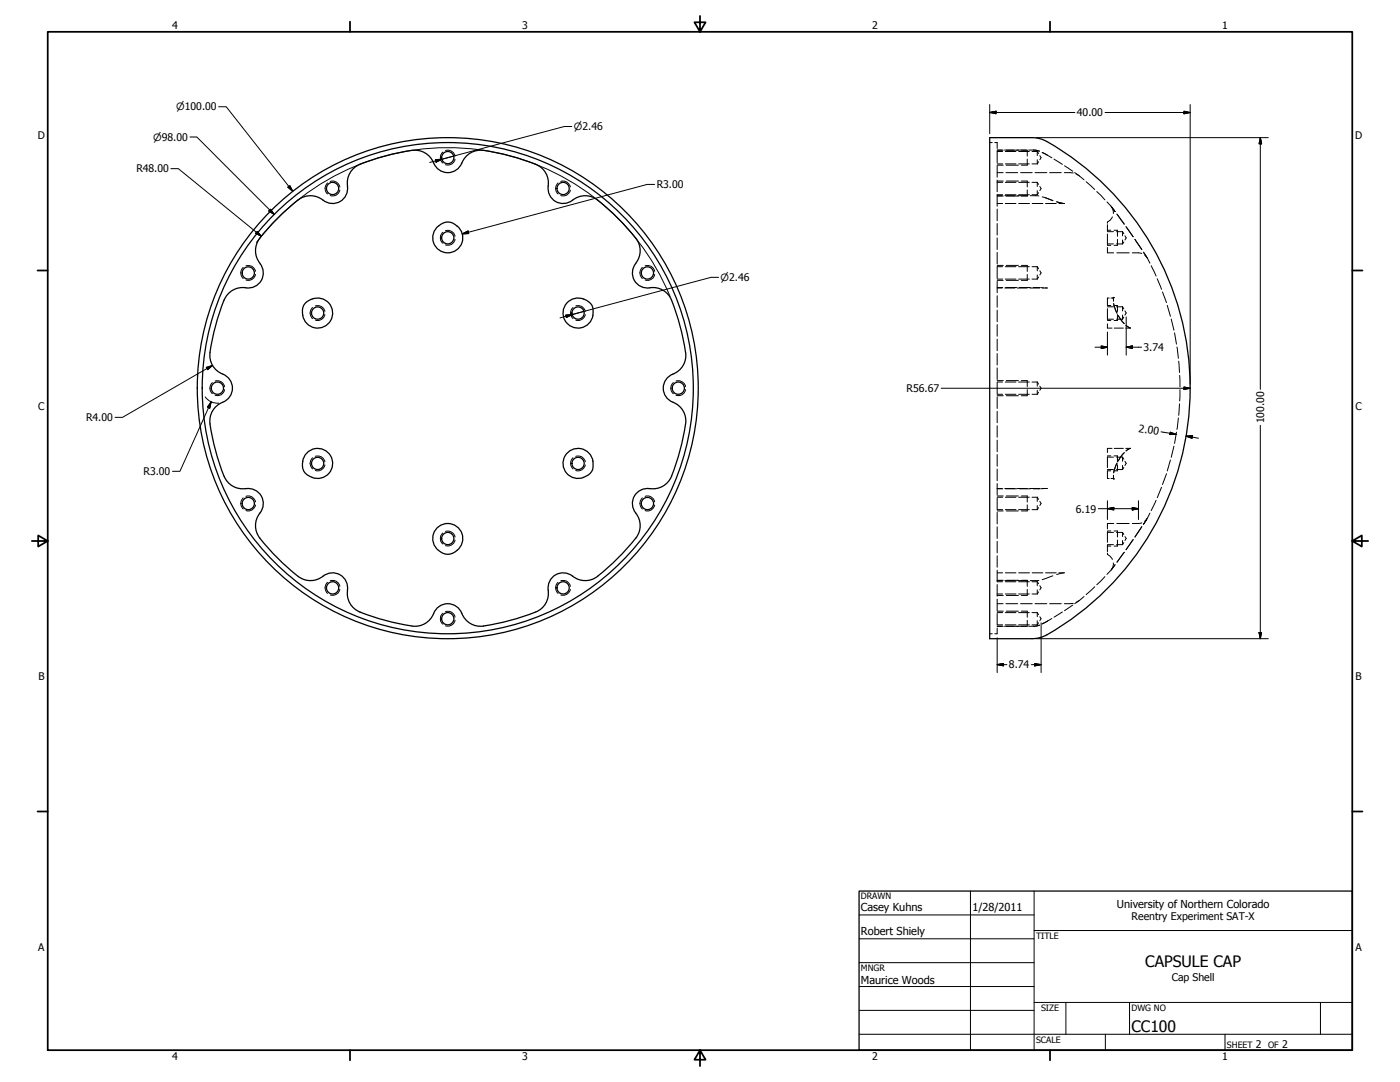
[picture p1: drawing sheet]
<svg xmlns="http://www.w3.org/2000/svg" width="559mm" height="432mm" viewBox="0 0 559 432" stroke-linecap="round" stroke-linejoin="round" font-family="sans-serif">
<!-- layer: Visible (ANSI) -->
<g fill="none" stroke="#000" stroke-width=".51">
<path d="M164.5 60l-10.6 2.2-10.3 3.4M193 60a82.5 82.5 0 0 1 22.6 6.5 8.4 8.4 0 0 1 3.2 8.6 6 6 0 0 0 3.3 5.5 6 6 0 0 0 6.4-.7M395 54.9h17a12.1 12.1 0 0 1 5.9 1.6 113.1 113.1 0 0 1-2.1 197.8l-3.9 .6h-16.9zM129 79.9a8.3 8.3 0 0 0-11.3 .9l-7.9 7.3a50.4 50.4 0 0 0-7.1 8.7 8 8 0 0 0 1.1 8.3M143.7 65.6a8.3 8.3 0 0 0-5 9.5 6 6 0 0 1-3.3 5.5 6 6 0 0 1-6.4-.7M164.5 60a8.2 8.2 0 0 1 9 5.8 6.1 6.1 0 0 0 6.2 3 6.1 6.1 0 0 0 5.1-4.6 8 8 0 0 1 8.2-4.2M228.6 79.9a8.2 8.2 0 0 1 11.2 .9l8.9 8.5a32.1 32.1 0 0 1 6.5 8.4 8 8 0 0 1-1.5 7.4M174.4 90.8a5.4 5.4 0 0 1 8.7 0 6 6 0 0 1-.2 8.4 6 6 0 0 1-8.4 0 6 6 0 0 1-.1-8.4zM98.1 114.8a8.3 8.3 0 0 0-9.3 6.4l-3.2 10.3a50.7 50.7 0 0 0-1.8 11.1 8.3 8.3 0 0 0 5.9 7 6.1 6.1 0 0 1 3 6.3 6.1 6.1 0 0 1-4.7 5.1 8.3 8.3 0 0 0-4 9.7l2.4 10.5a49.5 49.5 0 0 0 4 10.6 8.4 8.4 0 0 0 8.6 3.1 6.1 6.1 0 0 1 5.7 3.9 6.1 6.1 0 0 1-1.5 6.8 8.3 8.3 0 0 0 1.4 10.3l7.3 7.9 7 6.2M103.7 105.1a6 6 0 0 1 .6 6.8 6 6 0 0 1-6.2 3M124.6 119.3a5.8 5.8 0 0 0-1.9 10.1 6 6 0 0 0 10-3.4 6 6 0 0 0-8.1-6.6M253.8 105.1a6.1 6.1 0 0 0-.3 7.3 6.1 6.1 0 0 0 6.9 2.3 8.2 8.2 0 0 1 8.2 6.6l3.6 11.8a32.8 32.8 0 0 1 1.3 10.5 8.4 8.4 0 0 1-5.6 6 6.1 6.1 0 0 0-3.1 6.3 6.1 6.1 0 0 0 4.7 5.1 8 8 0 0 1 4.2 8.2"/>
<path d="M226.8 120.4a6.3 6.3 0 0 1 9.8 2.3 6.2 6.2 0 0 1-1.8 6.7 6.2 6.2 0 0 1-6.9 .8 6 6 0 0 1-1.1-9.8zM273.6 169.2a82.5 82.5 0 0 1-6.5 22.6 8.4 8.4 0 0 1-8.5 3.1 6.1 6.1 0 0 0-5.8 3.9 6.1 6.1 0 0 0 1.5 6.8 8.2 8.2 0 0 1-1.5 10.3l-7.3 8-7 6.1M120.8 184.1a6 6 0 0 1 7.3-5 6 6 0 0 1 4.4 7.6 6 6 0 0 1-7.9 3.8M120.8 184a5.1 5.1 0 0 0 3.8 6.5M236.7 184a5.1 5.1 0 0 1-3.8 6.5 6 6 0 0 1-7.9-3.8 6 6 0 0 1 4.4-7.6 6 6 0 0 1 7.3 5M174.3 210.8a6.1 6.1 0 0 1 10.3 2.8 6.1 6.1 0 0 1-7.8 7.2 6.2 6.2 0 0 1-2.5-10zM119 230a8.2 8.2 0 0 0 10.6-.5 6.2 6.2 0 0 1 6.9 .4 6.2 6.2 0 0 1 2.1 6.7 8 8 0 0 0 5.1 7.6M238.6 230a8.2 8.2 0 0 1-10.7-.5 6.2 6.2 0 0 0-6.9 .4 6.2 6.2 0 0 0-2.1 6.7 8.2 8.2 0 0 1-6.5 8.2l-11.8 3.6a32.7 32.7 0 0 1-10.6 1.3 8.4 8.4 0 0 1-6-5.7 6.1 6.1 0 0 0-6.2-3 6.1 6.1 0 0 0-5.1 4.7 8.2 8.2 0 0 1-9.8 3.9l-10.5-2.4-8.8-3"/>
<circle cx="132.7" cy="75.2" r="2.44"/>
<circle cx="178.7" cy="62.9" r="2.44"/>
<circle cx="224.8" cy="75.2" r="2.44"/>
<circle cx="178.7" cy="94.9" r="2.44"/>
<circle cx="99.1" cy="108.9" r="2.44"/>
<circle cx="258.4" cy="108.9" r="2.44"/>
<circle cx="126.8" cy="124.9" r="2.44"/>
<circle cx="230.7" cy="124.9" r="2.44"/>
<circle cx="86.8" cy="154.9" r="2.44"/>
<circle cx="178.7" cy="154.9" r="98"/>
<circle cx="178.7" cy="154.9" r="100"/>
<circle cx="270.7" cy="154.9" r="2.44"/>
<circle cx="126.8" cy="184.9" r="2.44"/>
<circle cx="230.7" cy="184.9" r="2.44"/>
<circle cx="99.1" cy="200.9" r="2.44"/>
<circle cx="178.7" cy="214.9" r="2.44"/>
<circle cx="258.4" cy="200.9" r="2.44"/>
<circle cx="132.7" cy="234.6" r="2.44"/>
<circle cx="224.8" cy="234.6" r="2.44"/>
<circle cx="178.7" cy="246.9" r="2.44"/>
</g>
<!-- layer: Hidden Narrow (ANSI) -->
<g fill="none" stroke="#000" stroke-width=".4">
<path d="M398 59.9h2.4M401.6 59.9h4.9M407.7 59.9h2.3M130.7 73a2.87 2.87 0 0 0 0 4.4M131.8 72.5a2.85 2.85 0 0 1 3.8 2.1M135.6 75.9a2.85 2.85 0 0 1-3.8 2.1M176.8 60.7a2.87 2.87 0 0 0 0 4.4M177.8 60.1a2.94 2.94 0 0 1 3.8 2.2M181.6 63.5a2.84 2.84 0 0 1-3.8 2.2M222.8 73a2.87 2.87 0 0 0 0 4.4M223.8 72.5a2.85 2.85 0 0 1 3.8 2.1M227.6 75.9a2.85 2.85 0 0 1-3.8 2.1"/>
<path d="M398 65.9h2.4M398 78.2h2.4M398 72.3h2.4M401.6 65.9h4.9M401.6 78.2h4.9M401.6 72.3h4.9M407.7 65.9h2.3M407.7 78.2h2.3M407.7 72.3h2.3M176.8 92.7a2.87 2.87 0 0 0 0 4.4M177.8 92.1a2.94 2.94 0 0 1 3.8 2.2M181.6 95.5a2.84 2.84 0 0 1-3.8 2.2"/>
<path d="M442 97.9h1.4M442 91.9h1.4M444.7 97.9h1.3M444.7 91.9h1.3M97.1 106.7a2.87 2.87 0 0 0 0 4.4M98.2 106.1a2.85 2.85 0 0 1 3.8 2.2M102 109.5a2.85 2.85 0 0 1-3.8 2.2M256.4 106.7a2.87 2.87 0 0 0 0 4.4M257.5 106.1a2.85 2.85 0 0 1 3.8 2.2M261.3 109.5a2.85 2.85 0 0 1-3.8 2.2M398 111.9h2.4M398 105.9h2.4"/>
<path d="M401.6 111.9h4.9M401.6 105.9h4.9M407.7 111.9h2.3M407.7 105.9h2.3M124.8 122.7a2.87 2.87 0 0 0 0 4.4M125.9 122.1a2.85 2.85 0 0 1 3.8 2.2M129.7 125.5a2.85 2.85 0 0 1-3.8 2.2M228.7 122.7a2.87 2.87 0 0 0 0 4.4M229.8 122.1a2.85 2.85 0 0 1 3.8 2.2M233.6 125.5a2.85 2.85 0 0 1-3.8 2.2M442 127.9h1.4M442 121.9h1.4"/>
<path d="M444.7 127.9h1.3M444.7 121.9h1.3M84.8 152.7a2.87 2.87 0 0 0 0 4.4M85.9 152.1a2.94 2.94 0 0 1 3.8 2.2M89.7 155.5a2.84 2.84 0 0 1-3.8 2.2M268.8 152.7a2.76 2.76 0 0 0 0 4.4M269.8 152.1a2.94 2.94 0 0 1 3.8 2.2M273.6 155.5a2.84 2.84 0 0 1-3.8 2.2M398 157.9h2.4M398 151.9h2.4M401.6 157.9h4.9M401.6 151.9h4.9"/>
<path d="M407.7 157.9h2.3M407.7 151.9h2.3M97.1 198.7a2.94 2.94 0 0 0 0 4.4M98.2 198.1a2.85 2.85 0 0 1 3.8 2.2M124.8 182.7a2.94 2.94 0 0 0 0 4.4M125.9 182.1a2.85 2.85 0 0 1 3.8 2.2M129.7 185.5a2.85 2.85 0 0 1-3.8 2.2M228.7 182.7a2.94 2.94 0 0 0 0 4.4M229.8 182.1a2.85 2.85 0 0 1 3.8 2.2M233.6 185.5a2.85 2.85 0 0 1-3.8 2.2M256.4 198.7a2.94 2.94 0 0 0 0 4.4M257.5 198.1a2.85 2.85 0 0 1 3.8 2.2"/>
<path d="M398 197.9h2.4M401.6 197.9h4.9M407.7 197.9h2.3M442 187.9h1.4M442 181.9h1.4M444.7 187.9h1.3M444.7 181.9h1.3M102 201.5a2.85 2.85 0 0 1-3.8 2.2M176.8 212.7a2.87 2.87 0 0 0 0 4.4M177.8 212.1a2.94 2.94 0 0 1 3.8 2.2M181.6 215.5a2.94 2.94 0 0 1-3.8 2.2M261.3 201.5a2.85 2.85 0 0 1-3.8 2.2"/>
<path d="M398 203.9h2.4M401.6 203.9h4.9M407.7 203.9h2.3M442 217.9h1.4M442 211.9h1.4M444.7 217.9h1.3M444.7 211.9h1.3M130.7 232.4a2.87 2.87 0 0 0 0 4.4M131.8 231.8a2.84 2.84 0 0 1 3.8 2.2M135.6 235.2a2.94 2.94 0 0 1-3.8 2.2M222.8 232.4a2.87 2.87 0 0 0 0 4.4M223.8 231.8a2.84 2.84 0 0 1 3.8 2.2"/>
<path d="M227.6 235.2a2.94 2.94 0 0 1-3.8 2.2M398 237.6h2.4M398 231.6h2.4M401.6 237.6h4.9M401.6 231.6h4.9M407.7 237.6h2.3M407.7 231.6h2.3M176.8 244.7a2.87 2.87 0 0 0 0 4.4M177.8 244.1a2.84 2.84 0 0 1 3.8 2.2M181.6 247.5a2.94 2.94 0 0 1-3.8 2.2M398 249.9h2.4M398 243.9h2.4"/>
<path d="M401.6 249.9h4.9M401.6 243.9h4.9M407.7 249.9h2.3M407.7 243.9h2.3"/>
</g>
<!-- layer: Hidden (ANSI) -->
<g fill="none" stroke="#000" stroke-width=".4">
<path d="M395 56.9h1M397.1 56.9h.9v2.3M398 59.9h2M400.9 59.9h3.9M405.8 59.9h3.8M410 59.9v2.4M410.6 59.9h1.9M412.5 59.9l2.4 .4zM398 77.7v4.6M398 71.9v4.6M398 66.2v4.5M398 60.4v4.6"/>
<path d="M398 65.4h2.2M398 60.5h2.2M398 77.7h2.2M398 72.8h2.2M398 68.9h2.4M398 78.1h2M401.1 78.1h4M401.3 65.4h4.2M401.3 60.5h4.2M401.3 77.7h4.2M401.3 72.8h4.2M401.5 68.9h4.7"/>
<path d="M406.1 78.1h4.1M406.6 65.4h4.2M406.6 60.5h4.2M406.6 77.7h4.2M406.6 72.8h4.2M407.4 68.9h4.6M410 63.5v2.4M410 72.3v2.3M410 75.8v2.4M411.2 78.1l3.5 .1M411.9 65.4h2.1M411.9 60.5h2.1"/>
<path d="M411.9 77.7h2.1M411.9 72.8h2.1M413.1 68.9h4.7M414 63.8v1.6M414 60.5v1.6M414 76.1v1.6M414 72.8v1.6M414 60.5l.5 .8M414 72.8l.5 .8M414.5 64.6l-.5 .8M414.5 76.9l-.5 .8M415 62.1l.5 .8-.5 .9"/>
<path d="M415 74.4l.5 .8-.5 .9M416 78.5l4.2 1.6-2.9-1.2M418.1 62l-2.1-1.2 3.9 2.2M419 68.9h4.6M420.7 63.5l3.4 2.1M424.8 68.9l3.6 .1M424.9 66.2l3.3 2.1M428.9 68.9l1.7 1.1M429.5 69.4l1.2 .7M430.8 70.2l1.9 1.6M433.5 72.5l3.4 3.1M437.8 76.5l3.2 3.3"/>
<path d="M398 94.9v4.7M398 89.2v4.6M398 83.4v4.7M398 81.2h2.2M401.3 81.2h4.2M406.6 81.2h4.3M412 81.2h4.2M417.3 81.2h4.3M421.8 80.5l3 .7h-2.1M441.8 80.6l1.7 1.8M442 89.7v2.6M442 93.4v4.3"/>
<path d="M442 98.7v2.2h2.5M442 97.3h2.4M442 92.5h2.4M443.5 82.4l.7 1.2 .2 1.6M443.6 82.5l1.5 2zM444 86.6l-1 1.3-1 .7v.5M445.6 97.3h2.5M445.6 92.5h2.5M445.8 85.5l3 4M446 91.9v2.4M446 95.5v2.4M448.1 95.8v1.5"/>
<path d="M448.1 92.5v1.6M448.1 92.5l.5 .8M448.6 96.6l-.5 .7M449 94.1l.5 .8-.5 .9M449.5 90.5l2.8 4M453 95.5l2.7 4.1zM398 118v4.6M398 112.3v4.5M398 100.7v4.6M398 111.4h2.2M398 114.9h2M398 114.7h2.2"/>
<path d="M400.2 106.4l-2.2 .1v4.6M401.1 114.9h4M401.3 111.4h4.2M401.3 106.4h4.2M401.4 114.7h4.4M406 114.9h4M406.6 111.4h4.2M406.6 106.4h4.2M406.9 114.7h4.4M410 105.9v2.4M410 109.5v2.4M411 114.9h4"/>
<path d="M411.9 111.4h2.1M411.9 106.4h2.1M412.4 114.7h2.6M414 109.7v1.7M414 106.4v1.7M414 106.4l.5 .9M414.5 110.6l-.5 .8M415 108.1l.5 .8-.5 .8M415.4 114.7l1.1 .2M417.3 114.9h.7h-1.9M442 119.2v2.7M442.7 118.9l-.7 .2"/>
<path d="M443.4 118.9l1.2-.2-.2 1.4M445.8 100.9h4.9M451.9 100.9l3.8 .3M456.4 100.6l1.4 2.1-.9-.9M457.9 102.9l.1 .1M458 103l1 2M459.5 106l2 4.2M461.9 111.3l1.7 4.1M464 116.5l1.6 4.3M398 135.3v4.7M398 129.5v4.7M398 123.8v4.6"/>
<path d="M442 123.2v4.3M442 129.2v1.7h1.9M442 127.4h2.4M442 122.4h2.4M444.5 121.2l1.3 3.8zM444.8 130.9h3.6M445.6 127.4h2.5M445.6 122.4h2.5M446 121.9v2.4M446 125.5v2.4M446.3 125.9l2.5 3.3-2.5-3.3M448.1 125.7v1.7"/>
<path d="M448.1 122.4v1.7M448.1 122.4l.5 .9M448.6 126.6l-.5 .8M449 124.1l.5 .8-.5 .8M449.5 129.9l1.7 1h-1.9M465.9 121.9l1.3 4.3M467.5 127.3l1.1 4.5M468.8 132.8l.8 4.6M469.8 138.5l.5 4.5M398 158.4v4.6M398 152.6v4.6M398 146.8v4.6"/>
<path d="M398 141.1v4.6M398 157.4h2.2M398 152.5h2.2M401.3 157.4h4.2M401.3 152.5h4.2M406.6 157.4h4.2M406.6 152.5h4.2M410 151.9v2.4M410 155.5v2.4M411.9 157.4h2.1M411.9 152.5h2.1M414 155.8v1.6"/>
<path d="M414 152.5v1.6M414 152.5l.5 .8M414.5 156.5l-.5 .9M415 154.1l.5 .8-.5 .9M470.5 144.1l.3 4.6M470.9 149.8l.1 4.6M471 155.5l-.1 4.5M398 175.6v4.7M398 169.9v4.6M398 164.1v4.6M443.9 178.9h-1.9v1.7M444.8 178.9h3.6"/>
<path d="M449.3 178.9h1.9l-1.7 1.1M468.6 178.1l-1.1 4.4M469.6 172.5l-.8 4.5M470.3 166.8l-.5 4.6M470.8 161.2l-.3 4.5M398 198.8v4.5l2.2 .1M398 193v4.5M398 187.2v4.6M398 181.4v4.7M398 198.4h2.2M398 194.9h2M398 195.1h2.2"/>
<path d="M401.1 194.9h4M401.3 198.4h4.2M401.4 195.1h4.4M406 194.9h4M406.6 198.4h4.2M406.9 195.1h4.4M410 197.9v2.4M411 194.9h4M411.9 198.4h2.1M412.4 195.1h2.6M414 198.4v1.7M414 198.4l.5 .9"/>
<path d="M416.1 194.9h1.9M416.5 195l-1.1 .1M442 182.3v4.3M442 187.9v2.7M442 190.8l.7 .1M442 187.4h2.4M442 182.4h2.4M444.4 189.7l.2 1.5-1.2-.3M445.6 187.4h2.5M445.6 182.4h2.5M445.8 184.8l-1.3 3.9M446 181.9v2.4"/>
<path d="M446 185.5v2.4M446.3 184l2.5-3.3-2.5 3.3M448.1 185.7v1.7M448.1 182.4v1.7M448.1 182.4l.5 .9M448.6 186.6l-.5 .8M449 184.1l.5 .8-.5 .8M461.5 199.6l-2 4.2M463.6 194.4l-1.7 4.2M465.6 189l-1.6 4.4M467.2 183.6l-1.3 4.4M398 216v4.7"/>
<path d="M398 210.2v4.7M398 204.5v4.6M401.3 203.4h4.2M406.6 203.4h4.2M410 201.5v2.4M411.9 203.4h2.1M414 201.7v1.7M414.5 202.6l-.5 .8M415 200.1l.5 .8-.5 .8M442 212.2v4.2M442 217.5v2.7M442 217.4h2.4"/>
<path d="M442 212.5h2.4M444.5 208.9h-2.5v2.2M445.6 217.4h2.5M445.6 212.5h2.5M445.8 208.9h4.9M446 211.9v2.4M446 215.5v2.4M448.1 215.7v1.7M448.1 212.5v1.6M448.1 212.5l.5 .8M448.6 216.5l-.5 .9M449 214.1l.5 .8-.5 .8"/>
<path d="M452.3 215.3l-2.8 4.1M455.7 210.2l-2.7 4.1M455.7 208.7l-3.8 .2M457.7 207.1l-1.3 2.1zM457.8 207l-.9 1M458 206.8l-.1 .1M459 204.8l-1 2M398 239.1v4.6M398 233.3v4.6M398 227.5v4.7h2.2M398 221.8v4.6M398 237h2.2"/>
<path d="M398 228.6h2.2M398 231.7h2M401.1 231.7h4M401.3 237h4.2M401.3 232.2h4.2M401.3 228.6h4.2M406.1 231.7h4.1M406.6 237h4.2M406.6 232.2h4.2M406.6 228.6h4.3M410 231.6v2.4M410 235.2v2.4"/>
<path d="M411.9 237h2.1M411.9 232.2h2.1M412 228.6h4.2M414 235.4v1.6M414 232.2v1.5M414 232.2l.5 .7M414.5 236.2l-.5 .8M414.7 231.6l-3.5 .1M415 233.7l.5 .9-.5 .8M417.3 228.6h4.3M420.2 229.8l-4.2 1.5M422.7 228.6h2.1l-3 .7"/>
<path d="M430.6 239.8l-1.7 1.1M430.7 239.7l-1.2 .7M432.7 238.1l-1.9 1.5M436.9 234.2l-3.4 3.1M441 230.1l-3.2 3.3M442 220.7v.5l1 .7 1 1.4M443.5 227.5l-1.7 1.7M444.4 224.7a3.5 3.5 0 0 1-.9 2.7M445.1 225.4l-1.5 1.9zM448.8 220.4l-3 3.9M395 252.9h1M398 250.6v2.3h-.9"/>
<path d="M398 244.9v4.5M398 249.4h2.2M398 244.5h2.2M398 240.9h2.4M398 249.9h2M400.9 249.9h3.9M401.3 249.4h4.2M401.3 244.5h4.2M401.5 240.9h4.7M405.8 249.9h3.8M406.6 249.4h4.2M406.6 244.5h4.2"/>
<path d="M407.4 240.9h4.6M410 243.9v2.4M410 247.5v2.4M410.6 249.9h1.9M411.9 249.4h2.1M411.9 244.5h2.1M412.5 249.9l2.4-.4zM413.1 240.9h4.7M414 247.7v1.7M414 244.5v1.6M414 244.5l.5 .8M414.5 248.5l-.5 .9"/>
<path d="M415 246.1l.5 .8-.5 .8M419 240.9h4.6M419.9 246.8l-3.9 2.2M424.1 244.2l-3.4 2.1M428.2 241.5l-3.3 2.2M428.4 240.8l-3.6 .1"/>
</g>
<!-- layer: Border (ANSI) -->
<g fill="none" stroke="#000" stroke-width=".7">
<path d="M19 12.7h520.8v406.4h-520.8zM139.7 8.6v4.1M279.4 6.3v6.4l-2.2-3.8h4.4l-2.2 3.8M419.1 8.6v4.1M15 107.9h4M539.8 107.9h4M12.7 215.9h6.3l-3.8-2.2v4.4l3.8-2.2M539.8 215.9l3.8 2.2v-4.4l-3.8 2.2h6.3M15 323.8h4M539.8 323.8h4M139.7 419.1v4.1M279.4 419.1l2.2 3.8h-4.4l2.2-3.8v6.3"/>
<path d="M419.1 419.1v4.1"/>
</g>
<!-- layer: Title (ANSI) -->
<g fill="none" stroke="#000" stroke-width=".4">
<path d="M387.3 355.6v63.5M412.7 355.6v63.5M342.9 365.1h69.8M342.9 374.6h69.8M412.7 371.3h127.1M342.9 384.2h69.8M342.9 393.7h69.8M342.9 412.7h196.9M342.9 403.2h69.8M412.7 400h127.1M425.4 400v12.7M441.2 412.7v6.4"/>
<path d="M450.8 400v12.7M488.9 412.7v6.4M527 400v12.7"/>
</g>
<path d="M342.9 355.6h196.9v63.5h-196.9z" fill="none" stroke="#000" stroke-width=".51"/>
<!-- layer: Dimension (ANSI) -->
<g fill="none" stroke="#000" stroke-width=".4">
<path d="M75.8 54.7h2.7l31 30.9M87.2 42.6h3.1l26.5 33.7M228.2 50.5h-3l-48.9 13.1M395 44.9l2.6-.5v1zM395 44.9h34M395 41.7v11.6M413.6 54.9h92.6M441.1 44.9h33.9M472.6 44.4l2.4 .5-2.4 .5zM475 41.7v111.6M503 54.9l.6 2.5h-1.1zM503 54.9v100.5"/>
<path d="M68.2 67.3h3l33.1 27M114.9 74.7l.8-.6 1.1 2.2zM173.8 63.7l2.5-.1-2.2 1.1zM176.3 63.6l-4.8 1.2M181.1 62.3l-4.8 1.3M261.3 73.6h-3l-73.8 19.7M102.4 96.8a96 96 0 0 1 165.1 21.5M102.7 92.3l1.6 2-2.3-1.2zM108 83.5l1.5 2.1-2.2-1.4zM184.5 93.3l2.3-1.1 .3 1zM286.8 110.7h-3l-55.5 14.8M225.8 125.7l2.5-.2-2.2 1.2z"/>
<path d="M228.3 125.5l-4.8 1.4M233.1 124.3l-4.8 1.2M437.1 138.6h4.9M439.5 138l2.5 .6-2.5 .5zM442 132.5v9.2M449.5 138.6l2.5-.6v1.1zM449.5 138.6h6.2M449.5 126.5v15.2M81.9 158.4a6 6 0 0 0 5.5 2.5M82.4 146.6l2.4-.7-1.9 1.6zM84.8 145.9l-35.9 20.7h-3M375.7 154.9h99.3"/>
<path d="M472.6 154.4l2.4 .5-2.4 .5zM84.3 160.4l-.6 2.5-.9-.5zM84.3 160.4l-12.5 27.7h-3M463.4 172.3l6.1 1.1M467.1 172.5l2.4 .9h-2.6zM473.4 174.1l2.6-.2-.2 1zM473.4 174.1l4.9 .8M503 169.7v85.2M442 199.8v7.5M454.4 199.8v7.5M438.4 203h16M442 203l2.6-.5v1z"/>
<path d="M451.9 202.5l2.5 .5-2.5 .5zM398 254.5v13.9M413.6 254.9h92.6M415.5 248.5v19.9M502.5 252.4h1.1l-.6 2.5zM398 265.2l2.6-.4v.9zM398 265.2h3.9M411.7 265.2h3.8M413 264.8l2.5 .4-2.5 .5z"/>
</g>
<g fill="#000" stroke="#000" stroke-width=".4">
<path d="M395 44.9l2.6-.5zM395 44.9l2.6-.5v1zM472.6 45.4l2.4-.5zM472.6 44.4l2.4 .5-2.4 .5zM503 54.9l.6 2.5zM503 54.9l.6 2.5h-1.1zM114.9 74.7l1.9 1.6zM114.9 74.7l.8-.6 1.1 2.2zM174.1 64.7l2.2-1.1zM173.8 63.7l2.5-.1-2.2 1.1zM102 93.1l2.3 1.2zM102.7 92.3l1.6 2-2.3-1.2z"/>
<path d="M107.3 84.2l2.2 1.4zM108 83.5l1.5 2.1-2.2-1.4zM184.5 93.3l2.3-1.1zM184.5 93.3l2.3-1.1 .3 1zM226.1 126.7l2.2-1.2zM225.8 125.7l2.5-.2-2.2 1.2zM439.5 139.1l2.5-.5zM439.5 138l2.5 .6-2.5 .5zM449.5 138.6l2.5-.6zM449.5 138.6l2.5-.6v1.1zM82.9 147.5l1.9-1.6zM82.4 146.6l2.4-.7-1.9 1.6z"/>
<path d="M472.6 155.4l2.4-.5zM472.6 154.4l2.4 .5-2.4 .5zM84.3 160.4l-.6 2.5zM84.3 160.4l-.6 2.5-.9-.5zM466.9 173.4h2.6zM467.1 172.5l2.4 .9h-2.6zM473.4 174.1l2.6-.2zM473.4 174.1l2.6-.2-.2 1zM442 203l2.6-.5zM442 203l2.6-.5v1zM451.9 203.5l2.5-.5zM451.9 202.5l2.5 .5-2.5 .5z"/>
<path d="M502.5 252.4l.5 2.5zM502.5 252.4h1.1l-.6 2.5zM398 265.2l2.6-.4zM398 265.2l2.6-.4v.9zM413 265.7l2.5-.5zM413 264.8l2.5 .4-2.5 .5z"/>
</g>
<g font-size="6.3">
<text x="457.1" y="385.9">CAPSULE CAP</text>
<text x="451.6" y="411.9">CC100</text>
</g>
<g font-size="4.4">
<text x="343.7" y="363.5">Casey Kuhns</text>
<text x="388.1" y="363.7">1/28/2011</text>
<text x="445.8" y="362.2">University of Northern Colorado</text>
<text x="343.7" y="373">Robert Shiely</text>
<text x="343.7" y="392.9">Maurice Woods</text>
</g>
<g font-size="4.2">
<text x="68.7" y="11.7">4</text>
<text x="208.4" y="11.7">3</text>
<text x="348.1" y="11.7">2</text>
<text x="487.8" y="11.7">1</text>
<text x="429.8" y="46.4">40.00</text>
<text x="15.1" y="55.5">D</text>
<text x="540.9" y="55.5">D</text>
<text x="54.4" y="68.8">R48.00</text>
<text x="262.1" y="75.1">R3.00</text>
<text x="456.4" y="140.1">3.74</text>
<text x="361.9" y="156.5">R56.67</text>
<text x="15.2" y="163.4">C</text>
<text x="541" y="163.4">C</text>
<text x="34.4" y="168.1">R4.00</text>
<text x="454.3" y="172.3" transform="rotate(10 454.3 172.3)">2.00</text>
<text x="504.6" y="168.9" transform="rotate(-90 504.6 168.9)">100.00</text>
<text x="57.3" y="189.6">R3.00</text>
<text x="429.5" y="204.5">6.19</text>
<text x="402.7" y="266.8">8.74</text>
<text x="15.3" y="271.4">B</text>
<text x="541.1" y="271.4">B</text>
<text x="451.7" y="367.3">Reentry Experiment SAT-X</text>
<text x="15.2" y="379.3">A</text>
<text x="541" y="379.3">A</text>
<text x="467.7" y="391.5">Cap Shell</text>
<text x="501.3" y="418.3">2</text>
<text x="511.8" y="418.3">2</text>
<text x="68.7" y="423.2">4</text>
<text x="208.4" y="423.2">3</text>
<text x="348.1" y="423.2">2</text>
<text x="487.8" y="423.2">1</text>
</g>
<g font-size="4">
<text x="70.4" y="44.1">⌀100.00</text>
<text x="229" y="51.9">⌀2.46</text>
<text x="61.2" y="56.2">⌀98.00</text>
<text x="287.6" y="112.1">⌀2.46</text>
</g>
<g font-size="3.5">
<text x="343.7" y="358.9">DRAWN</text>
<text x="413.5" y="374.6">TITLE</text>
<text x="343.7" y="387.5">MNGR</text>
<text x="415.5" y="403.4">SIZE</text>
<text x="451.6" y="403.4">DWG NO</text>
<text x="413.5" y="416.1">SCALE</text>
<text x="489.7" y="418.3">SHEET</text>
<text x="506.2" y="418.3">OF</text>
</g>
</svg>
